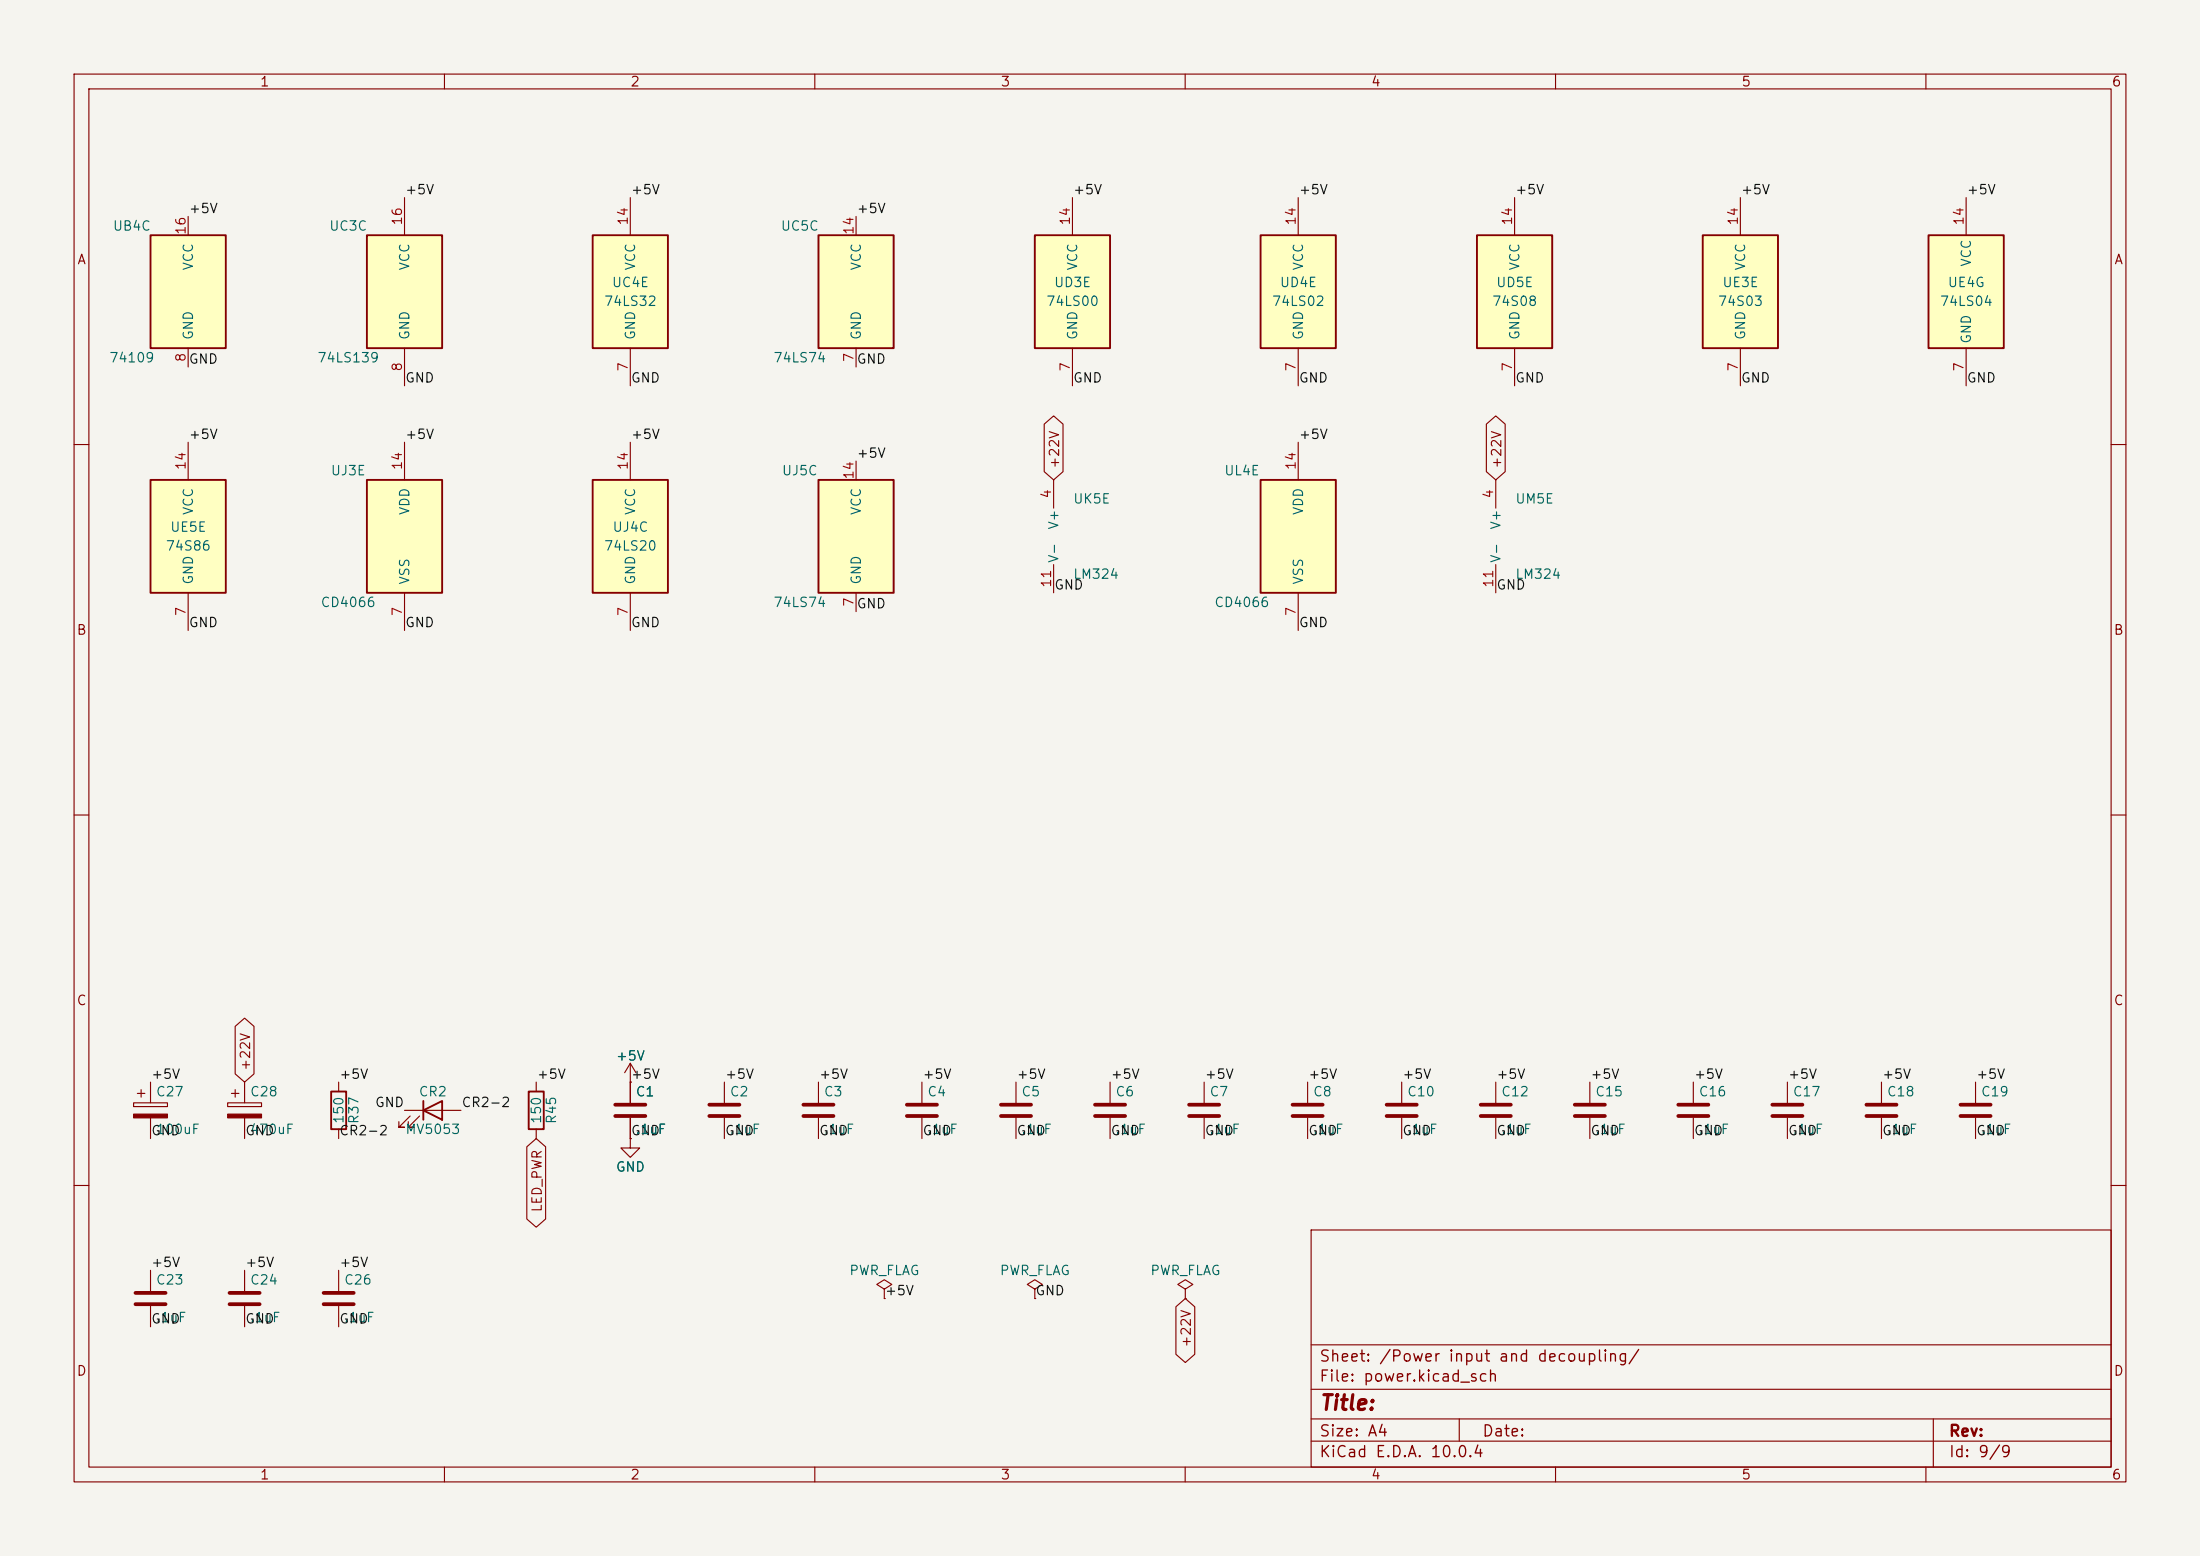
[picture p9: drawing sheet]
<svg xmlns="http://www.w3.org/2000/svg" width="297mm" height="210mm" viewBox="0 0 297 210" stroke-linecap="round" stroke-linejoin="round" font-family="sans-serif">
<path d="M0 0h297v210h-297z" fill="#f5f4ef" stroke="#f5f4ef" stroke-width=".14"/>
<g fill="none" stroke="#840000" stroke-width=".15">
<path d="M10 10h277v190h-277zM12 12h273v186h-273zM60 10v2M110 10v2M160 10v2M210 10v2M260 10v2M10 60h2M285 60h2M10 110h2M285 110h2M85.1 153.7v1.2h1.3l-1.3 1.3-1.3-1.3h1.3"/>
<path d="M85.1 153.7h.1M97.8 146.1v2.7M97.8 150.9v2.8M110.5 146.1v2.7M110.5 150.9v2.8M124.5 146.1v2.7M124.5 150.9v2.8M137.2 146.1v2.7M137.2 150.9v2.8M162.6 146.1v2.7M162.6 150.9v2.8M176.5 146.1v2.7"/>
<path d="M176.5 150.9v2.8M189.2 146.1v2.7M189.2 150.9v2.8M10 160h2M119.4 174l1-.6-1-.7-1 .7 1 .6v1.3M119.4 175.3h.1M160 174l1-.6-1-.7-1 .7 1 .6v1.3M160 175.3h.1M177 166h108v32h-108zM285 160h2M60 198v2M110 198v2"/>
<path d="M160 198v2M177 194.5h108M177 191.5h108M177 187.5h108M177 181.5h108M197 191.5v3M210 198v2M260 198v2M261 191.5v6.5"/>
</g>
<g fill="none" stroke="#840000" stroke-width=".51">
<path d="M95.8 149.1h4M95.8 150.6h4M108.5 149.1h4M108.5 150.6h4M122.4 149.1h4.1M122.4 150.6h4.1M135.1 149.1h4.1M135.1 150.6h4.1M160.5 149.1h4.1M160.5 150.6h4.1M174.5 149.1h4.1M174.5 150.6h4.1"/>
<path d="M187.2 149.1h4.1M187.2 150.6h4.1"/>
</g>
<path d="M229.9 31.8h10.1v15.2h-10.1z" fill="#ffffc2"/>
<path d="M229.9 31.8h10.1v15.2h-10.1z" fill="none" stroke="#840000" stroke-width=".25"/>
<path d="M234.9 26.7v5.1M234.9 47v5.1" fill="none" stroke="#840000" stroke-width=".15"/>
<path d="M260.3 31.8h10.2v15.2h-10.2z" fill="#ffffc2"/>
<path d="M260.3 31.8h10.2v15.2h-10.2z" fill="none" stroke="#840000" stroke-width=".25"/>
<path d="M265.4 26.7v5.1M265.4 47v5.1M139.7 174l1-.6-1-.7-1 .7 1 .6v1.3M139.7 175.3h.1" fill="none" stroke="#840000" stroke-width=".15"/>
<path d="M110.5 64.8h10.1v15.2h-10.1z" fill="#ffffc2"/>
<path d="M110.5 64.8h10.1v15.2h-10.1z" fill="none" stroke="#840000" stroke-width=".25"/>
<path d="M115.6 62.2v2.6M115.6 80v2.6" fill="none" stroke="#840000" stroke-width=".15"/>
<path d="M80 64.8h10.2v15.2h-10.2z" fill="#ffffc2"/>
<path d="M80 64.8h10.2v15.2h-10.2z" fill="none" stroke="#840000" stroke-width=".25"/>
<path d="M85.1 59.7v5.1M85.1 80v5.1" fill="none" stroke="#840000" stroke-width=".15"/>
<path d="M170.2 31.8h10.1v15.2h-10.1z" fill="#ffffc2"/>
<path d="M170.2 31.8h10.1v15.2h-10.1z" fill="none" stroke="#840000" stroke-width=".25"/>
<path d="M175.3 26.7v5.1M175.3 47v5.1" fill="none" stroke="#840000" stroke-width=".15"/>
<path d="M199.4 31.8h10.1v15.2h-10.1z" fill="#ffffc2"/>
<path d="M199.4 31.8h10.1v15.2h-10.1z" fill="none" stroke="#840000" stroke-width=".25"/>
<path d="M204.5 26.7v5.1M204.5 47v5.1" fill="none" stroke="#840000" stroke-width=".15"/>
<path d="M49.5 64.8h10.2v15.2h-10.2z" fill="#ffffc2"/>
<path d="M49.5 64.8h10.2v15.2h-10.2z" fill="none" stroke="#840000" stroke-width=".25"/>
<path d="M54.6 59.7v5.1M54.6 80v5.1" fill="none" stroke="#840000" stroke-width=".15"/>
<path d="M20.3 64.8h10.2v15.2h-10.2z" fill="#ffffc2"/>
<path d="M20.3 64.8h10.2v15.2h-10.2z" fill="none" stroke="#840000" stroke-width=".25"/>
<path d="M25.4 59.7v5.1M25.4 80v5.1" fill="none" stroke="#840000" stroke-width=".15"/>
<path d="M110.5 31.8h10.1v15.2h-10.1z" fill="#ffffc2"/>
<path d="M110.5 31.8h10.1v15.2h-10.1z" fill="none" stroke="#840000" stroke-width=".25"/>
<path d="M115.6 29.2v2.6M115.6 47v2.5" fill="none" stroke="#840000" stroke-width=".15"/>
<path d="M170.2 64.8h10.1v15.2h-10.1z" fill="#ffffc2"/>
<path d="M170.2 64.8h10.1v15.2h-10.1z" fill="none" stroke="#840000" stroke-width=".25"/>
<path d="M175.3 59.7v5.1M201.9 64.8v3.8M201.9 76.2v3.8M175.3 80v5.1" fill="none" stroke="#840000" stroke-width=".15"/>
<path d="M80 31.8h10.2v15.2h-10.2z" fill="#ffffc2"/>
<path d="M80 31.8h10.2v15.2h-10.2z" fill="none" stroke="#840000" stroke-width=".25"/>
<path d="M85.1 26.7v5.1M85.1 47v5.1" fill="none" stroke="#840000" stroke-width=".15"/>
<path d="M49.5 31.8h10.2v15.2h-10.2z" fill="#ffffc2"/>
<path d="M49.5 31.8h10.2v15.2h-10.2z" fill="none" stroke="#840000" stroke-width=".25"/>
<path d="M54.6 26.7v5.1M54.6 47v5.1" fill="none" stroke="#840000" stroke-width=".15"/>
<path d="M20.3 31.8h10.2v15.2h-10.2z" fill="#ffffc2"/>
<path d="M20.3 31.8h10.2v15.2h-10.2z" fill="none" stroke="#840000" stroke-width=".25"/>
<path d="M25.4 29.2v2.6M25.4 47v2.5M142.2 64.8v3.8M142.2 76.2v3.8M254 146.1v2.7M254 150.9v2.8M266.7 146.1v2.7M266.7 150.9v2.8" fill="none" stroke="#840000" stroke-width=".15"/>
<path d="M252 149.1h4M252 150.6h4M264.7 149.1h4M264.7 150.6h4" fill="none" stroke="#840000" stroke-width=".51"/>
<path d="M139.7 31.8h10.2v15.2h-10.2z" fill="#ffffc2"/>
<path d="M139.7 31.8h10.2v15.2h-10.2zM44.7 147.3h2v5.1h-2zM57.1 149.9l2.6-1.3v2.5zM57.1 148.6v2.5M71.4 147.3h2v5.1h-2z" fill="none" stroke="#840000" stroke-width=".25"/>
<g fill="none" stroke="#840000" stroke-width=".15">
<path d="M144.8 26.7v5.1M141 57.2l1.2-1.1 1.3 1.1v6.5l-1.3 1.1-1.2-1.1zM144.8 47v5.1M200.7 57.2l1.2-1.1 1.3 1.1v6.5l-1.3 1.1-1.2-1.1zM31.7 138.5l1.3-1.1 1.3 1.1v6.4l-1.3 1.2-1.3-1.2zM18 148.8h4.6v.6h-4.6zM18.5 147.6h1.1M19 147.1v1M20.3 146.1v2.7M20.3 150.9v2.8M30.7 148.8h4.6v.6h-4.6zM31.2 147.6h1.1"/>
<path d="M31.7 147.1v1M33 146.1v2.7M33 150.9v2.8M45.7 146.1v1.2M45.7 152.4v1.3M54.6 149.9h7.6M55.4 150.6l-1.6 1.5h.8h-.8v-.7M56.6 150.6l-1.5 1.5h.8h-.8v-.7M71.1 154.8l1.3-1.1 1.3 1.1v9.7l-1.3 1.1-1.3-1.1zM72.4 146.1v1.2M72.4 152.4v1.3M85.1 146.1h.1"/>
<path d="M85.1 153.7h.1M85.1 143.5l-.8 1.3M85.1 143.5l.8 1.3M85.1 143.5v5.3M85.1 150.9v2.8M149.9 146.1v2.7M149.9 150.9v2.8M201.9 146.1v2.7M201.9 150.9v2.8M214.6 146.1v2.7M214.6 150.9v2.8M228.6 146.1v2.7"/>
<path d="M228.6 150.9v2.8M241.3 146.1v2.7M241.3 150.9v2.8M20.3 171.5v2.7M20.3 176.3v2.8M33 171.5v2.7M33 176.3v2.8M45.7 171.5v2.7M45.7 176.3v2.8M158.7 176.4l1.3-1.1 1.3 1.1v6.4l-1.3 1.1-1.3-1.1z"/>
</g>
<g fill="#840000" stroke="#840000" stroke-width=".15">
<path d="M18 150.4h4.6v.5h-4.6z"/>
<path d="M30.7 150.4h4.6v.5h-4.6z"/>
</g>
<g fill="none" stroke="#840000" stroke-width=".51">
<path d="M83.1 149.1h4M83.1 150.6h4M147.8 149.1h4.1M147.8 150.6h4.1M199.9 149.1h4.1M199.9 150.6h4.1M212.6 149.1h4.1M212.6 150.6h4.1M226.6 149.1h4M226.6 150.6h4M239.3 149.1h4M239.3 150.6h4"/>
<path d="M18.3 174.5h4.1M18.3 176h4.1M31 174.5h4.1M31 176h4.1M43.7 174.5h4.1M43.7 176h4.1"/>
</g>
<text font-size="2" fill="#840000" x="178" y="190.8">Title:</text>
<g font-size="1.5" fill="#840000">
<text x="178" y="184.2">Sheet: /Power input and decoupling/</text>
<text x="178" y="186.9">File: power.kicad_sch</text>
<text x="178" y="197.1">KiCad E.D.A. 10.0.4</text>
<text x="178" y="194.3">Size: A4</text>
<text x="200" y="194.3">Date:</text>
<text x="263" y="194.3">Rev:</text>
<text x="263" y="197.1">Id: 9/9</text>
</g>
<g font-size="1.3" fill="#840000">
<text x="35" y="12">1</text>
<text x="85" y="12">2</text>
<text x="135" y="12">3</text>
<text x="185" y="12">4</text>
<text x="235" y="12">5</text>
<text x="285" y="12">6</text>
<text x="10.3" y="36">A</text>
<text x="285.3" y="36">A</text>
<text x="143.3" y="63.3" transform="rotate(-90 143.3 63.3)">+22V</text>
<text x="203" y="63.3" transform="rotate(-90 203 63.3)">+22V</text>
<text x="10.3" y="86">B</text>
<text x="285.3" y="86">B</text>
<text x="10.3" y="136">C</text>
<text x="285.3" y="136">C</text>
<text x="34.1" y="144.6" transform="rotate(-90 34.1 144.6)">+22V</text>
<text x="73.5" y="163.7" transform="rotate(-90 73.5 163.7)">LED_PWR</text>
<text x="10.3" y="186">D</text>
<text x="161.1" y="182" transform="rotate(-90 161.1 182)">+22V</text>
<text x="285.3" y="186">D</text>
<text x="35" y="200">1</text>
<text x="85" y="200">2</text>
<text x="135" y="200">3</text>
<text x="185" y="200">4</text>
<text x="235" y="200">5</text>
<text x="285" y="200">6</text>
</g>
<g font-size="1.3" fill="#0f0f0f">
<text x="25.4" y="29.1">+5V</text>
<text x="54.6" y="26.5">+5V</text>
<text x="85.1" y="26.5">+5V</text>
<text x="115.6" y="29.1">+5V</text>
<text x="144.8" y="26.5">+5V</text>
<text x="175.3" y="26.5">+5V</text>
<text x="204.5" y="26.5">+5V</text>
<text x="234.9" y="26.5">+5V</text>
<text x="265.4" y="26.5">+5V</text>
<text x="25.4" y="49.4">GND</text>
<text x="54.6" y="51.9">GND</text>
<text x="85.1" y="51.9">GND</text>
<text x="115.6" y="49.4">GND</text>
<text x="144.8" y="51.9">GND</text>
<text x="175.3" y="51.9">GND</text>
<text x="204.5" y="51.9">GND</text>
<text x="234.9" y="51.9">GND</text>
<text x="265.4" y="51.9">GND</text>
<text x="25.4" y="59.6">+5V</text>
<text x="54.6" y="59.6">+5V</text>
<text x="85.1" y="59.6">+5V</text>
<text x="175.3" y="59.6">+5V</text>
<text x="115.6" y="62.1">+5V</text>
<text x="115.6" y="82.4">GND</text>
<text x="142.2" y="79.9">GND</text>
<text x="201.9" y="79.9">GND</text>
<text x="25.4" y="85">GND</text>
<text x="54.6" y="85">GND</text>
<text x="85.1" y="85">GND</text>
<text x="175.3" y="85">GND</text>
<text x="20.3" y="145.9">+5V</text>
<text x="45.7" y="145.9">+5V</text>
<text x="50.5" y="149.7">GND</text>
<text x="62.2" y="149.7">CR2-2</text>
<text x="72.4" y="145.9">+5V</text>
<text x="85.1" y="145.9">+5V</text>
<text x="97.8" y="145.9">+5V</text>
<text x="110.5" y="145.9">+5V</text>
<text x="124.5" y="145.9">+5V</text>
<text x="137.2" y="145.9">+5V</text>
<text x="149.9" y="145.9">+5V</text>
<text x="162.6" y="145.9">+5V</text>
<text x="176.5" y="145.9">+5V</text>
<text x="189.2" y="145.9">+5V</text>
<text x="201.9" y="145.9">+5V</text>
<text x="214.6" y="145.9">+5V</text>
<text x="228.6" y="145.9">+5V</text>
<text x="241.3" y="145.9">+5V</text>
<text x="254" y="145.9">+5V</text>
<text x="266.7" y="145.9">+5V</text>
<text x="20.3" y="153.5">GND</text>
<text x="33" y="153.5">GND</text>
<text x="45.7" y="153.5">CR2-2</text>
<text x="85.1" y="153.5">GND</text>
<text x="97.8" y="153.5">GND</text>
<text x="110.5" y="153.5">GND</text>
<text x="124.5" y="153.5">GND</text>
<text x="137.2" y="153.5">GND</text>
<text x="149.9" y="153.5">GND</text>
<text x="162.6" y="153.5">GND</text>
<text x="176.5" y="153.5">GND</text>
<text x="189.2" y="153.5">GND</text>
<text x="201.9" y="153.5">GND</text>
<text x="214.6" y="153.5">GND</text>
<text x="228.6" y="153.5">GND</text>
<text x="241.3" y="153.5">GND</text>
<text x="254" y="153.5">GND</text>
<text x="266.7" y="153.5">GND</text>
<text x="20.3" y="171.3">+5V</text>
<text x="33" y="171.3">+5V</text>
<text x="45.7" y="171.3">+5V</text>
<text x="20.3" y="178.9">GND</text>
<text x="33" y="178.9">GND</text>
<text x="45.7" y="178.9">GND</text>
<text x="119.4" y="175.1">+5V</text>
<text x="139.7" y="175.1">GND</text>
</g>
<g font-size="1.3" fill="#006464">
<text x="15.1" y="31.5">UB4C</text>
<text x="44.3" y="31.5">UC3C</text>
<text x="105.3" y="31.5">UC5C</text>
<text x="26.4" y="36.6" transform="rotate(-90 26.4 36.6)">VCC</text>
<text x="55.6" y="36.6" transform="rotate(-90 55.6 36.6)">VCC</text>
<text x="81.5" y="41.6">74LS32</text>
<text x="82.5" y="39.1">UC4E</text>
<text x="86.1" y="36.6" transform="rotate(-90 86.1 36.6)">VCC</text>
<text x="116.5" y="36.6" transform="rotate(-90 116.5 36.6)">VCC</text>
<text x="141.1" y="41.6">74LS00</text>
<text x="142.2" y="39.1">UD3E</text>
<text x="145.8" y="36.6" transform="rotate(-90 145.8 36.6)">VCC</text>
<text x="171.6" y="41.6">74LS02</text>
<text x="172.7" y="39.1">UD4E</text>
<text x="176.2" y="36.6" transform="rotate(-90 176.2 36.6)">VCC</text>
<text x="201.3" y="41.6">74S08</text>
<text x="201.9" y="39.1">UD5E</text>
<text x="205.4" y="36.6" transform="rotate(-90 205.4 36.6)">VCC</text>
<text x="231.8" y="41.6">74S03</text>
<text x="232.4" y="39.1">UE3E</text>
<text x="235.9" y="36.6" transform="rotate(-90 235.9 36.6)">VCC</text>
<text x="261.8" y="41.6">74LS04</text>
<text x="262.8" y="39.1">UE4G</text>
<text x="266.4" y="36.1" transform="rotate(-90 266.4 36.1)">VCC</text>
<text x="26.4" y="46" transform="rotate(-90 26.4 46)">GND</text>
<text x="55.6" y="46" transform="rotate(-90 55.6 46)">GND</text>
<text x="86.1" y="46" transform="rotate(-90 86.1 46)">GND</text>
<text x="116.5" y="46" transform="rotate(-90 116.5 46)">GND</text>
<text x="145.8" y="46" transform="rotate(-90 145.8 46)">GND</text>
<text x="176.2" y="46" transform="rotate(-90 176.2 46)">GND</text>
<text x="205.4" y="46" transform="rotate(-90 205.4 46)">GND</text>
<text x="235.9" y="46" transform="rotate(-90 235.9 46)">GND</text>
<text x="266.4" y="46.5" transform="rotate(-90 266.4 46.5)">GND</text>
<text x="14.7" y="49.2">74109</text>
<text x="42.7" y="49.2">74LS139</text>
<text x="104.3" y="49.2">74LS74</text>
<text x="44.6" y="64.5">UJ3E</text>
<text x="105.5" y="64.5">UJ5C</text>
<text x="165.2" y="64.5">UL4E</text>
<text x="26.4" y="69.6" transform="rotate(-90 26.4 69.6)">VCC</text>
<text x="55.6" y="69.6" transform="rotate(-90 55.6 69.6)">VDD</text>
<text x="86.1" y="69.6" transform="rotate(-90 86.1 69.6)">VCC</text>
<text x="116.5" y="69.6" transform="rotate(-90 116.5 69.6)">VCC</text>
<text x="143.2" y="71.6" transform="rotate(-90 143.2 71.6)">V+</text>
<text x="144.8" y="68.3">UK5E</text>
<text x="176.2" y="69.6" transform="rotate(-90 176.2 69.6)">VDD</text>
<text x="202.9" y="71.6" transform="rotate(-90 202.9 71.6)">V+</text>
<text x="204.5" y="68.3">UM5E</text>
<text x="22.3" y="74.6">74S86</text>
<text x="22.9" y="72.1">UE5E</text>
<text x="81.5" y="74.6">74LS20</text>
<text x="82.6" y="72.1">UJ4C</text>
<text x="143.2" y="76.1" transform="rotate(-90 143.2 76.1)">V-</text>
<text x="202.9" y="76.1" transform="rotate(-90 202.9 76.1)">V-</text>
<text x="26.4" y="79" transform="rotate(-90 26.4 79)">GND</text>
<text x="43.2" y="82.3">CD4066</text>
<text x="55.6" y="79" transform="rotate(-90 55.6 79)">VSS</text>
<text x="86.1" y="79" transform="rotate(-90 86.1 79)">GND</text>
<text x="104.3" y="82.3">74LS74</text>
<text x="116.5" y="79" transform="rotate(-90 116.5 79)">GND</text>
<text x="144.8" y="78.4">LM324</text>
<text x="163.8" y="82.3">CD4066</text>
<text x="176.2" y="79" transform="rotate(-90 176.2 79)">VSS</text>
<text x="204.5" y="78.4">LM324</text>
<text x="83.1" y="143.5">+5V</text>
<text x="21" y="148.3">C27</text>
<text x="33.7" y="148.3">C28</text>
<text x="56.4" y="148.3">CR2</text>
<text x="85.7" y="148.3">C1</text>
<text x="98.4" y="148.3">C2</text>
<text x="111.1" y="148.3">C3</text>
<text x="125.1" y="148.3">C4</text>
<text x="137.8" y="148.3">C5</text>
<text x="150.5" y="148.3">C6</text>
<text x="163.2" y="148.3">C7</text>
<text x="177.2" y="148.3">C8</text>
<text x="189.9" y="148.3">C10</text>
<text x="202.6" y="148.3">C12</text>
<text x="215.3" y="148.3">C15</text>
<text x="229.2" y="148.3">C16</text>
<text x="241.9" y="148.3">C17</text>
<text x="254.6" y="148.3">C18</text>
<text x="267.3" y="148.3">C19</text>
<text x="21" y="153.4">100uF</text>
<text x="33.7" y="153.4">470uF</text>
<text x="46.7" y="151.8" transform="rotate(-90 46.7 151.8)">150</text>
<text x="48.7" y="151.8" transform="rotate(-90 48.7 151.8)">R37</text>
<text x="54.6" y="153.4">MV5053</text>
<text x="73.4" y="151.8" transform="rotate(-90 73.4 151.8)">150</text>
<text x="75.4" y="151.8" transform="rotate(-90 75.4 151.8)">R45</text>
<text x="85.7" y="153.4">.1uF</text>
<text x="98.4" y="153.4">.1uF</text>
<text x="111.1" y="153.4">.1uF</text>
<text x="125.1" y="153.4">.1uF</text>
<text x="137.8" y="153.4">.1uF</text>
<text x="150.5" y="153.4">.1uF</text>
<text x="163.2" y="153.4">.1uF</text>
<text x="177.2" y="153.4">.1uF</text>
<text x="189.9" y="153.4">.1uF</text>
<text x="202.6" y="153.4">.1uF</text>
<text x="215.3" y="153.4">.1uF</text>
<text x="229.2" y="153.4">.1uF</text>
<text x="241.9" y="153.4">.1uF</text>
<text x="254.6" y="153.4">.1uF</text>
<text x="267.3" y="153.4">.1uF</text>
<text x="83.1" y="158.5">GND</text>
<text x="21" y="173.7">C23</text>
<text x="33.7" y="173.7">C24</text>
<text x="46.4" y="173.7">C26</text>
<text x="114.6" y="172.4">PWR_FLAG</text>
<text x="134.9" y="172.4">PWR_FLAG</text>
<text x="155.2" y="172.4">PWR_FLAG</text>
<text x="21" y="178.8">.1uF</text>
<text x="33.7" y="178.8">.1uF</text>
<text x="46.4" y="178.8">.1uF</text>
</g>
<g font-size="1.3" fill="#a90000">
<text x="25.4" y="31.8" transform="rotate(-90 25.4 31.8)">16</text>
<text x="54.6" y="30.5" transform="rotate(-90 54.6 30.5)">16</text>
<text x="85.1" y="30.5" transform="rotate(-90 85.1 30.5)">14</text>
<text x="115.5" y="31.8" transform="rotate(-90 115.5 31.8)">14</text>
<text x="144.8" y="30.5" transform="rotate(-90 144.8 30.5)">14</text>
<text x="175.2" y="30.5" transform="rotate(-90 175.2 30.5)">14</text>
<text x="204.4" y="30.5" transform="rotate(-90 204.4 30.5)">14</text>
<text x="234.9" y="30.5" transform="rotate(-90 234.9 30.5)">14</text>
<text x="265.4" y="30.5" transform="rotate(-90 265.4 30.5)">14</text>
<text x="25.4" y="49" transform="rotate(-90 25.4 49)">8</text>
<text x="54.6" y="50.2" transform="rotate(-90 54.6 50.2)">8</text>
<text x="85.1" y="50.2" transform="rotate(-90 85.1 50.2)">7</text>
<text x="115.5" y="49" transform="rotate(-90 115.5 49)">7</text>
<text x="144.8" y="50.2" transform="rotate(-90 144.8 50.2)">7</text>
<text x="175.2" y="50.2" transform="rotate(-90 175.2 50.2)">7</text>
<text x="204.4" y="50.2" transform="rotate(-90 204.4 50.2)">7</text>
<text x="234.9" y="50.2" transform="rotate(-90 234.9 50.2)">7</text>
<text x="265.4" y="50.2" transform="rotate(-90 265.4 50.2)">7</text>
<text x="25.4" y="63.5" transform="rotate(-90 25.4 63.5)">14</text>
<text x="54.6" y="63.5" transform="rotate(-90 54.6 63.5)">14</text>
<text x="85.1" y="63.5" transform="rotate(-90 85.1 63.5)">14</text>
<text x="115.5" y="64.8" transform="rotate(-90 115.5 64.8)">14</text>
<text x="175.2" y="63.5" transform="rotate(-90 175.2 63.5)">14</text>
<text x="142.2" y="67.4" transform="rotate(-90 142.2 67.4)">4</text>
<text x="201.9" y="67.4" transform="rotate(-90 201.9 67.4)">4</text>
<text x="25.4" y="83.3" transform="rotate(-90 25.4 83.3)">7</text>
<text x="54.6" y="83.3" transform="rotate(-90 54.6 83.3)">7</text>
<text x="85.1" y="83.3" transform="rotate(-90 85.1 83.3)">7</text>
<text x="115.5" y="82" transform="rotate(-90 115.5 82)">7</text>
<text x="142.2" y="79.4" transform="rotate(-90 142.2 79.4)">11</text>
<text x="175.2" y="83.3" transform="rotate(-90 175.2 83.3)">7</text>
<text x="201.9" y="79.4" transform="rotate(-90 201.9 79.4)">11</text>
</g>
</svg>
